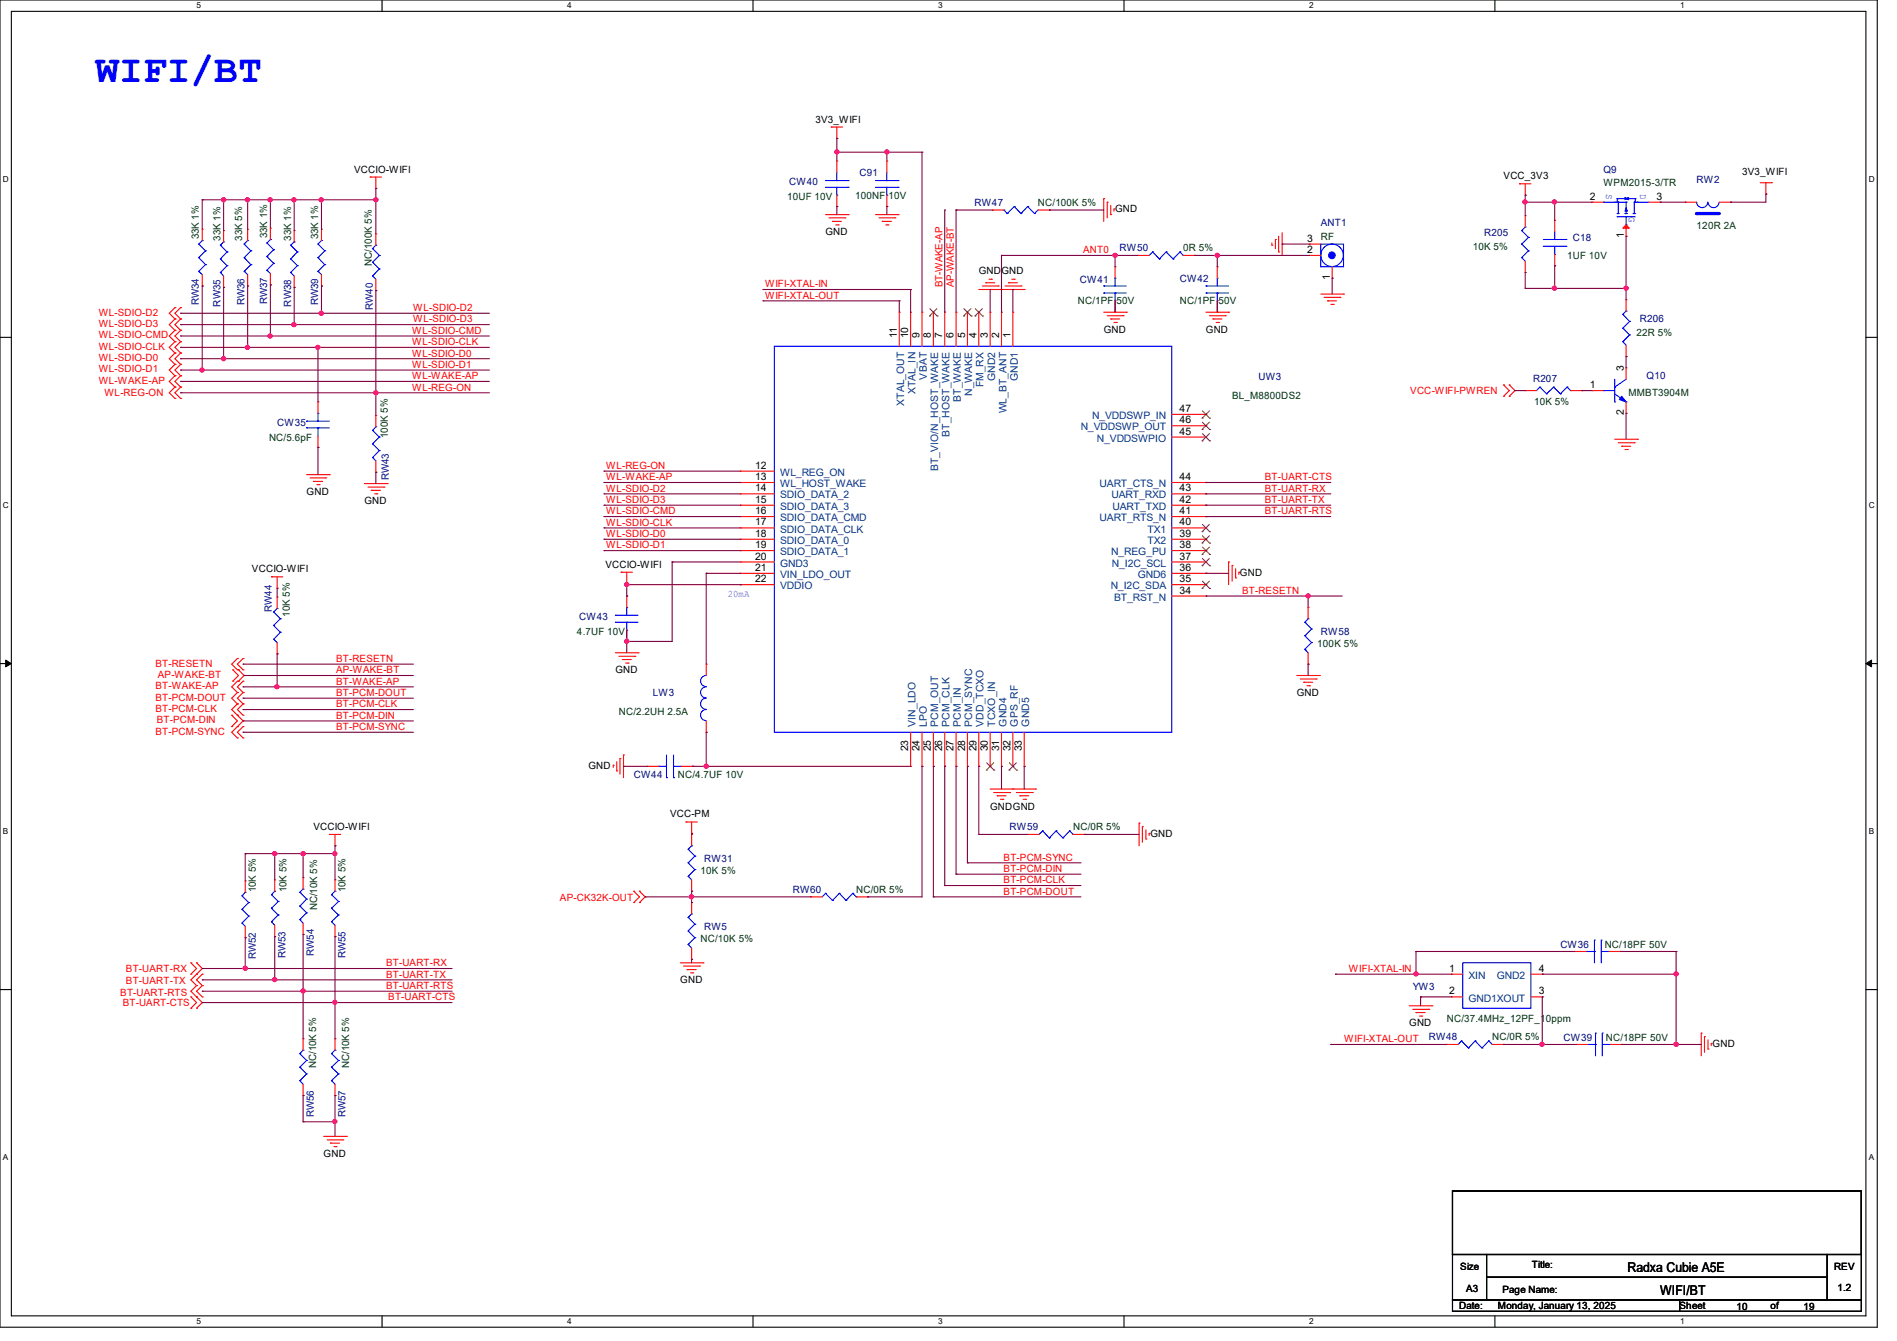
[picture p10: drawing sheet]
<svg xmlns="http://www.w3.org/2000/svg" width="297mm" height="210mm" viewBox="0 0 297 210" stroke-linecap="round" stroke-linejoin="round" font-family="sans-serif">
<path d="M0 0h293.9v207.9h-293.9zM1.8 1.8h290.3v204.3h-290.3z" fill="none" stroke="#000" stroke-width=".17"/>
<g fill="#fff">
<path d="M30.8 .2h.7v1.4h-.7z"/>
<path d="M30.8 206.2h.7v1.4h-.7z"/>
</g>
<path d="M59.8 0v1.8M59.8 206.1v1.8" fill="none" stroke="#000" stroke-width=".17"/>
<g fill="#fff">
<path d="M88.8 .2h.7v1.4h-.7z"/>
<path d="M88.8 206.2h.7v1.4h-.7z"/>
</g>
<path d="M117.9 0v1.8M117.9 206.1v1.8" fill="none" stroke="#000" stroke-width=".17"/>
<g fill="#fff">
<path d="M146.9 .2h.7v1.4h-.7z"/>
<path d="M146.9 206.2h.7v1.4h-.7z"/>
</g>
<path d="M176 0v1.8M176 206.1v1.8" fill="none" stroke="#000" stroke-width=".17"/>
<g fill="#fff">
<path d="M205 .2h.7v1.4h-.7z"/>
<path d="M205 206.2h.7v1.4h-.7z"/>
</g>
<path d="M234.1 0v1.8M234.1 206.1v1.8" fill="none" stroke="#000" stroke-width=".17"/>
<g fill="#fff">
<path d="M263.1 .2h.6v1.4h-.6z"/>
<path d="M263.1 206.2h.6v1.4h-.6z"/>
<path d="M.5 27.3h.9v1.4h-.9z"/>
<path d="M292.6 27.3h.9v1.4h-.9z"/>
<path d="M.5 78.4h.9v1.4h-.9z"/>
<path d="M292.6 78.4h.9v1.4h-.9z"/>
</g>
<path d="M0 52.8h1.8M292.1 52.8h1.8" fill="none" stroke="#000" stroke-width=".17"/>
<g fill="#fff">
<path d="M.5 129.5h.8v1.4h-.8z"/>
<path d="M292.6 129.5h.8v1.4h-.8z"/>
</g>
<path d="M0 103.9h1.8M292.1 103.9h1.8" fill="none" stroke="#000" stroke-width=".17"/>
<path d="M.9 103.4l.9 .5-.9 .5zM292.1 103.9l.9-.5v1z" fill="#000" stroke="#000" stroke-width=".16"/>
<g fill="#fff">
<path d="M.5 180.5h.8v1.4h-.8z"/>
<path d="M292.6 180.5h.8v1.4h-.8z"/>
</g>
<path d="M0 155h1.8M292.1 155h1.8M227.4 186.5h64v10h-64zM227.4 196.5h5.3v7.1h-5.3zM232.7 196.5h53.4v3.5h-53.4zM286.1 196.5h5.3v7.1h-5.3zM227.4 203.6h35.6v1.8h-35.6zM232.7 200h53.4v3.6h-53.4zM263 203.6h28.4v1.8h-28.4z" fill="none" stroke="#000" stroke-width=".17"/>
<g fill="none" stroke="#f00" stroke-width=".17">
<path d="M130.1 19.9h.1M130.1 19.9h1.8M131 19.9v1.8M42.3 35.7h.1M42.3 35.7v1.8M46.1 36.1h.1M46.1 36.1v1.8M58 27.7h.1M58 27.7h1.7M58.8 29.5h.1M58.8 27.7v1.8M129.2 33.6h3.6"/>
<path d="M129.8 34.1h2.5M130.3 34.7h.1M130.3 34.7h1.4M130.9 35.2h.3M131 21.7h.1M131 25.2h.1M131 32.3h.1M131 25.2v1.8M131 30.6v1.7M131.2 35.2h.1M132.3 34.1h.1M132.8 33.6h.1"/>
<path d="M137.1 33.6h3.5M137.6 34.1h2.5M138.1 34.7h.1M138.1 34.7h1.5M138.7 35.2h.3M139 35.2h.1M140.1 34.1h.1M140.6 33.6h.1M172.8 31.1h.1M172.8 31.1v3.6M173.4 31.7h.1M173.4 31.7v2.4"/>
<path d="M173.9 33.6h.1M173.9 32.2v1.4M174.4 32.7h.1M174.4 32.7v.4M199.1 38.4h.1M199.1 38.1v.3M199.7 37.5h.1M199.7 37.5v1.4M200.2 39.5h.1M200.2 37v2.5M200.7 36.4v3.6M237.9 28.8h.1"/>
<path d="M237.9 28.8h1.8M238.8 30.6h.1M238.8 28.8v1.8M249.3 31.7h.1M249.3 31.7h1.7M254.6 37h.1M254.6 35.2v1.8M258.1 31.7h1.8M259.9 31.7h.1M275.6 28.6h1.8M276.5 30.4h.1M276.5 28.6v1.8"/>
<path d="M277.4 28.6h.1M27.4 48.2h.1M27.4 50h.1M27.4 51.7h.1M27.4 53.5h.1M27.4 55.3h.1M27.4 57.1h.1M27.4 58.8h.1M27.4 48.2l-.9 .9 .9 .9M27.4 50l-.9 .8 .9 .9M27.4 51.7l-.9 .9 .9 .9M27.4 53.5l-.9 .9 .9 .9"/>
<path d="M27.4 55.3l-.9 .9 .9 .9M27.4 57.1l-.9 .9 .9 .8M27.4 58.8l-.9 .9 .9 .9M28.3 48.2h.1M28.3 50h.1M28.3 51.7h.1M28.3 53.5h.1M28.3 55.3h.1M28.3 57.1h.1M28.3 58.8h.1M28.3 48.2l-.9 .9 .9 .9M28.3 50l-.9 .8 .9 .9"/>
<path d="M28.3 51.7l-.9 .9 .9 .9M28.3 53.5l-.9 .9 .9 .9M28.3 55.3l-.9 .9 .9 .9M28.3 57.1l-.9 .9 .9 .8M28.3 58.8l-.9 .9 .9 .9M42.3 44.6h.1M42.3 42.8v1.8M46.1 45h.1M46.1 43.2v1.8M140.8 48.9h.1M140.8 48.9v5.3M142.6 48.9h.1"/>
<path d="M142.6 48.9v5.3M144.4 48.9h.1M144.4 48.9v5.3M146.1 48.9h.1M146.1 48.9v5.3M147.9 48.9h.1M147.9 48.9v5.3M149.7 48.9h.1M149.7 48.9v5.3M151.5 48.9h.1M151.5 48.9v5.3M153.2 48.9h.1"/>
<path d="M153.2 45.3h7.2M153.2 48.9v5.3M153.8 44.8h2.5M154.3 44.3h.1M154.3 44.3h1.4M154.9 43.7h.3M155 48.9h.1M155 48.9v5.3M155.2 43.7h.1M156.3 44.8h.1M156.8 45.3h.1M156.8 48.9h.1"/>
<path d="M156.8 48.9v5.3M157.4 44.8h2.5M157.9 44.3h.1M157.9 44.3h1.4M158.4 43.7h.4M158.6 48.9h.1M158.6 48.9v5.3M158.8 43.7h.1M159.9 44.8h.1M160.4 45.3h.1M172.8 48.9h3.6M173.4 49.4h2.5"/>
<path d="M173.9 50h.1M173.9 50h1.4M174.4 50.5h.4M174.6 48.9h.1M174.6 41.8h.1M174.6 41.8v1.8M174.6 47.1v1.8M174.8 50.5h.1M175.9 49.4h.1M176.4 48.9h.1M178.1 40h.1M178.1 40h1.8"/>
<path d="M185.3 40h1.7M187 40h.1M188.8 48.9h3.6M189.4 49.4h2.5M189.9 50h.1M189.9 50h1.4M190.4 50.5h.4M190.8 50.5h.1M191.9 49.4h.1M192.4 48.9h.1M200.7 40h.1M206.8 46.1h3.6"/>
<path d="M207.3 46.6h2.5M207.9 47.1h.1M207.9 47.1h1.4M208.4 47.7h.3M208.7 47.7h.1M209.8 46.6h.1M210.4 46.1h.1M254.6 57.6h.1M254.6 57.6v1.8M27.4 60.6h.1M27.4 62.4h.1M27.4 60.6l-.9 .9 .9 .9"/>
<path d="M28.3 60.6h.1M28.3 62.4h.1M28.3 60.6l-.9 .9 .9 .9M48 74.3h3.6M48.6 74.8h2.4M49.1 75.4h.1M49.1 75.4h1.4M49.6 75.9h.4M50 75.9h.1M51 74.8h.1M51.6 74.3h.1M57.1 75.7h3.5"/>
<path d="M57.6 76.3h2.5M58.1 76.8h.1M58.1 76.8h1.5M58.7 77.3h.3M58.8 74h.1M58.8 65.1h.1M58.8 65.1v1.7M58.8 72.2v1.8M59 77.3h.1M60.1 76.3h.1M60.6 75.7h.1M115.9 75.6h.1"/>
<path d="M115.9 77.3h.1M115.9 79.1h.1M115.9 73.8h.1M115.9 77.3h5.3M115.9 75.6h5.3M115.9 79.1h5.3M115.9 73.8h5.3M183.5 77.3h5.3M183.5 75.6h5.3M183.5 79.1h5.3M183.5 68.5h5.3M183.5 66.7h5.3"/>
<path d="M183.5 64.9h5.3M188.8 79.1h.1M188.8 77.3h.1M188.8 75.6h.1M188.8 68.5h.1M188.8 66.7h.1M188.8 64.9h.1M235.4 60.3h.1M235.4 62.1h.1M235.4 60.3l.9 .9-.9 .9M236.3 62.1h.1M236.3 60.3h.1"/>
<path d="M236.3 60.3l.9 .9-.9 .9M238.8 61.2h.1M238.8 61.2h1.8M245.9 61.2h1.8M247.7 61.2h.1M249.3 61.2h.1M249.3 61.2h1.7M252.8 68.8h3.6M253.4 69.3h2.5M253.9 69.9h.1M253.9 69.9h1.4M254.4 70.4h.4"/>
<path d="M254.6 64.7h.1M254.6 62.9v1.8M254.8 70.4h.1M255.9 69.3h.1M256.4 68.8h.1M42.5 90.3h.1M42.5 90.3h1.8M43.4 92.1h.1M43.4 90.3v1.8M97.2 89.6h.1M97.2 89.6h1.8M98.1 91.4h.1"/>
<path d="M98.1 93.3h.1M98.1 89.6v1.8M98.1 93.3v1.8M98.1 98.7v1.8M115.9 91.6h.1M115.9 84.5h.1M115.9 82.7h.1M115.9 80.9h.1M115.9 86.2h.1M115.9 88h.1M115.9 89.8h.1M115.9 88h5.3"/>
<path d="M115.9 91.6h5.3M115.9 84.5h5.3M115.9 86.2h5.3M115.9 89.8h5.3M115.9 82.7h5.3M115.9 80.9h5.3M183.5 88h5.3M183.5 91.6h5.3M183.5 84.5h5.3M183.5 86.2h5.3M183.5 89.8h5.3M183.5 82.7h5.3"/>
<path d="M183.5 80.9h5.3M183.5 93.3h5.3M188.8 88h.1M188.8 91.6h.1M188.8 84.5h.1M188.8 86.2h.1M188.8 89.8h.1M188.8 82.7h.1M188.8 93.3h.1M188.8 80.9h.1M192.4 88h.1M192.4 88v3.6"/>
<path d="M192.9 88.6h.1M192.9 88.6v2.4M193.5 90.5h.1M193.5 89.1v1.4M194 89.6h.1M194 89.6v.4M204.8 95.1h.1M204.8 95.1v1.8M36.3 112h.1M36.3 113.8h.1M36.3 112l.9 .9-.9 .9M36.4 104.9h.1"/>
<path d="M36.4 106.7h.1M36.4 104.9l.9 .9-.9 .9M37.2 103.1h.1M37.2 104.9h.1M37.2 106.7h.1M37.2 108.5h.1M37.2 110.2h.1M37.2 112h.1M37.2 113.8h.1M37.2 115.6h.1M37.2 103.1l-.9 .9 .9 .9M37.2 106.7l-.9 .9 .9 .9"/>
<path d="M37.2 108.5l-.9 .8 .9 .9M37.2 110.2l-.9 .9 1.8 1.8-1.8 1.8 .9 .9M37.3 106.7h.1M37.3 104.9h.1M37.3 104.9l.9 .9-.9 .9M38.1 103.1h.1M38.1 104.9h.1M38.1 106.7h.1M38.1 108.5h.1M38.1 110.2h.1M38.1 112h.1M38.1 113.8h.1"/>
<path d="M38.1 115.6h.1M38.1 103.1l-.9 .9 .9 .9M38.1 106.7l-.9 .9 .9 .9M38.1 108.5l-.9 .8 .9 .9M38.1 110.2l-.9 .9 .9 .9M38.1 113.8l-.9 .9 .9 .9M96 119.8h.1M96 119.8v.4M96.4 102.2h3.5M96.6 119.3v1.4M96.9 102.8h2.5M97.1 118.8h.1"/>
<path d="M97.1 118.8v2.4M97.5 103.3h.1M97.5 103.3h1.3M97.6 118.2h.1M97.6 118.2v3.6M98 103.8h.3M98.1 100.5h.1M98.3 103.8h.1M99.4 102.8h.1M99.9 102.2h.1M110.6 104h.1M110.6 114.7h.1"/>
<path d="M110.6 104v1.8M110.6 112.9v1.8M142.6 114.7v5.3M144.4 114.7v5.3M146.1 114.7v5.3M147.9 114.7v5.3M149.7 114.7v5.3M151.5 114.7v5.3M153.2 114.7v5.3M155 114.7v5.3M156.8 114.7v5.3M158.6 114.7v5.3"/>
<path d="M160.4 114.7v5.3M203 105.8h3.6M203.6 106.3h2.5M204.1 106.8h.1M204.1 106.8h1.4M204.6 107.4h.4M204.8 104h.1M204.8 102.2v1.8M205 107.4h.1M206.1 106.3h.1M206.6 105.8h.1M38.4 138h.1"/>
<path d="M38.4 138v1.7M43 137.8h.1M43 137.8v1.8M47.5 137.5h.1M47.5 137.5v1.7M51.6 130.7h.1M51.6 130.7h1.7M52.5 132.5h.1M52.5 137.8h.1M52.5 130.7v1.8M52.5 137.8v1.8M96.6 120.7h.1"/>
<path d="M99.2 139.6h.1M99.2 139.6l.9 .9-.9 .9M100.1 139.6h.1M100.1 139.6l.9 .9-.9 .9M107.4 128.7h.1M107.4 128.7h1.8M108.3 130.5h.1M108.3 128.7v1.8M142.6 120h.1M144.4 120h.1M146.1 120h.1M147.9 120h.1"/>
<path d="M149.7 120h.1M151.5 120h.1M153.2 120h.1M155 120h.1M155 123.6h7.1M155.6 124.1h2.5M156.1 124.6h.1M156.1 124.6h1.4M156.6 125.2h.4M156.8 120h.1M157 125.2h.1M158.1 124.1h.1"/>
<path d="M158.6 123.6h.1M158.6 120h.1M159.1 124.1h2.5M159.7 124.6h.1M159.7 124.6h1.4M160.2 125.2h.4M160.4 120h.1M160.6 125.2h.1M161.6 124.1h.1M162.1 123.6h.1M178.4 128.9h.1M178.4 128.9v3.6"/>
<path d="M178.9 129.5h.1M178.9 129.5v2.4M179.4 131.4h.1M179.4 130v1.4M179.9 130.5h.1M179.9 130.5v.4M29.9 150.8h.1M29.9 152.6h.1M29.9 156.1h.1M29.9 157.9h.1M29.9 150.8l.9 .9-.9 .9M29.9 156.1l.9 .9-.9 .9"/>
<path d="M30.8 152.6h.1M30.8 154.3h.1M30.8 156.1h.1M30.8 150.8h.1M30.8 157.9h.1M30.8 150.8l.9 .9-1.8 1.8 .9 .8M30.8 154.3l-.9 .9 1.8 1.8-.9 .9M31.7 152.6h.1M31.7 154.3h.1M31.7 156.1h.1M31.7 152.6l-.9 .9 .9 .8M31.7 154.3l-.9 .9 .9 .9"/>
<path d="M38.4 146.9h.1M38.4 145.1v1.8M43 146.7h.1M43 144.9v1.8M47.5 146.3h.1M47.5 144.6v1.7M52.5 146.7h.1M52.5 144.9v1.8M99.2 141.4h.1M100.1 141.4h.1M106.5 150.8h3.6M107 151.3h2.5"/>
<path d="M107.6 151.8h.1M107.6 151.8h1.4M108.1 152.4h.4M108.3 150.2h.1M108.3 141.4h.1M108.3 141.4v1.7M108.3 148.5v1.7M108.5 152.4h.1M109.5 151.3h.1M110.1 150.8h.1M127 140.5h.1M127 140.5h1.7"/>
<path d="M134.1 140.5h1.7M135.8 140.5h.1M220.6 157.5h3.6M221.2 158.1h2.5M221.7 158.6h.1M221.7 158.6h1.4M222.2 159.1h.4M222.6 159.1h.1M223.7 158.1h.1M224.2 157.5h.1M246.6 149h.1M246.6 149h1.8"/>
<path d="M251.9 149h1.8M253.7 149h.1M50.7 178h3.5M51.2 178.5h2.5M51.7 179h.1M51.7 179h1.5M52.3 179.6h.3M52.6 179.6h.1M53.7 178.5h.1M54.2 178h.1M266.4 161.8h.1M266.4 161.8v3.6"/>
<path d="M266.9 162.3h.1M266.9 162.3v2.5M267.4 164.3h.1M267.4 162.9v1.4M267.9 163.4h.1M267.9 163.4v.3"/>
</g>
<g fill="none" stroke="#00f" stroke-width=".17">
<path d="M41.8 38.1h.1M41.8 38.1l1 1M42.3 37.5h.1M42.3 37.5l-.5 .6M42.8 39.1h.1M42.8 39.1l-1 1.1M45.5 38.4h.1M45.5 38.4l1.1 1.1M46.1 37.9h.1M46.1 37.9l-.6 .5M46.6 39.5h.1M46.6 39.5l-1.1 1.1"/>
<path d="M129.2 29.3h3.6M129.2 28.3h3.6M131 30.6h.1M131 28.3h.1M131 27v1.3M131 29.3v1.3M132.8 29.3h.1M132.8 28.3h.1M180.5 39.5h.1M180.5 39.5l-.6 .5M180.5 39.5l1 1.1M182.6 39.5h.1"/>
<path d="M182.6 39.5l-1.1 1.1M182.6 39.5l1.1 1.1M184.7 39.5h.1M184.7 39.5l-1 1.1M184.7 39.5l.6 .5M251 31.7h.1M251 31.7h3.6M252.8 31.7h.1M253.2 31.1h.1M253.2 33.4h.1M253.2 34h.1M253.2 31.1v.6"/>
<path d="M253.2 31.1h1.2M253.2 33.4h.3M253.2 34h2.8M253.4 31.7h.1M253.4 31.7v1.7M254.4 33.4h.1M254.4 30.9h.1M254.4 33.4h.4M254.4 30.9v.4M254.6 35.2h.1M254.6 31.7h.1M254.6 33.1h.1"/>
<path d="M254.6 31.7v.9M254.6 33.1v.3M254.6 34v1.2M255 31.1h1M255.7 33.4h.1M255.7 33.4h.3M255.9 31.7h.1M255.9 33.4h.1M255.9 31.7h2.2M255.9 31.7v1.7M256 31.1h.1M256 31.7h.1"/>
<path d="M256 31.1v.6M256.4 31.7h.1M265.6 31.7a.87 .87 0 0 0 .9 .8 .87 .87 0 0 0 .9-.8M267.4 31.7a.87 .87 0 0 0 .9 .8 .87 .87 0 0 0 .9-.8M41.8 42.3h.1M41.8 40.2h.1M41.8 42.3l.5 .5M41.8 40.2l1 1M42.8 41.2h.1M42.8 41.2l-1 1.1M45.5 42.7h.1M45.5 40.6h.1"/>
<path d="M45.5 42.7l.6 .5M45.5 40.6l1.1 1M46.6 41.6h.1M46.6 41.6l-1.1 1.1M121.2 54.2h62.3v60.5h-62.3zM172.8 44.8h.1M172.8 45.9h.1M172.8 44.8h3.6M172.8 45.9h3.6M174.6 43.6h.1M174.6 45.9h.1M174.6 43.6v1.2"/>
<path d="M174.6 45.9v1.2M181.5 40.6h.1M183.7 40.6h.1M185.3 40h.1M252.8 59.4v3.5M254.6 59.4l-1.8 1.2M58.3 71.7h.1M58.3 69.5h.1M58.3 67.4h.1M58.3 71.7l.5 .5M58.3 69.5l1.1 1.1M58.3 67.4l1.1 1.1"/>
<path d="M58.8 66.8h.1M58.8 66.8l-.5 .6M59.4 70.6h.1M59.4 68.5h.1M59.4 70.6l-1.1 1.1M59.4 68.5l-1.1 1M241.1 60.6h.1M241.1 60.6l-.5 .6M241.1 60.6l1 1.1M242.1 61.7h.1M243.2 60.6h.1M243.2 60.6l-1.1 1.1"/>
<path d="M243.2 60.6l1.1 1.1M244.3 61.7h.1M245.4 60.6h.1M245.4 60.6l-1.1 1.1M245.4 60.6l.5 .6M245.9 61.2h.1M251 61.2h.1M251 61.2h1.8M252.8 60.6h.1M252.8 62.9h.1M252.8 61.7l1.8 1.2M254.6 62.9h.1"/>
<path d="M96.4 96.4h.1M96.4 97.5h.1M96.4 96.4h3.5M96.4 97.5h3.5M98.1 95.1h.1M98.1 97.5h.1M98.1 95.1v1.3M98.1 97.5v1.2M204.3 99.6h.1M204.3 97.5h.1M204.3 99.6l1.1 1M204.3 97.5l1.1 1"/>
<path d="M204.8 96.9h.1M204.8 96.9l-.5 .6M205.4 98.5h.1M205.4 98.5l-1.1 1.1M110.6 105.8a.87 .87 0 0 0-.9 .9 .87 .87 0 0 0 .9 .8M110.6 107.6a.87 .87 0 0 0-.9 .8 .87 .87 0 0 0 .9 .9M110.6 109.3a.87 .87 0 0 0-.9 .9 .87 .87 0 0 0 .9 .9M110.6 111.1a.87 .87 0 0 0-.9 .9 .87 .87 0 0 0 .9 .9M204.3 101.7h.1M204.3 101.7l.5 .5M205.4 100.6h.1M205.4 100.6l-1.1 1.1"/>
<path d="M38.4 139.7h.1M38.4 139.7l-.5 .6M43 139.6h.1M43 139.6l-.5 .5M46.9 139.7h.1M46.9 139.7l1.1 1.1M47.5 139.2h.1M47.5 139.2l-.6 .5M52.5 139.6h.1M52.5 139.6l-.6 .5M129.2 139.9h.1M129.2 139.9l-.5 .6"/>
<path d="M129.2 139.9l1.1 1.1M131.4 139.9h.1M131.4 139.9l-1.1 1.1M131.4 139.9l1.1 1.1M133.5 139.9h.1M133.5 139.9l-1 1.1M133.5 139.9l.6 .6M37.9 144.6h.1M37.9 142.4h.1M37.9 140.3h.1M37.9 144.6l.5 .5M37.9 142.4l1 1.1"/>
<path d="M37.9 140.3l1 1.1M38.9 143.5h.1M38.9 141.4h.1M38.9 143.5l-1 1.1M38.9 141.4l-1 1M42.5 144.4h.1M42.5 142.2h.1M42.5 140.1h.1M42.5 144.4l.5 .5M42.5 142.2l1.1 1.1M42.5 140.1l1.1 1.1M43.6 143.3h.1"/>
<path d="M43.6 141.2h.1M43.6 143.3l-1.1 1.1M43.6 141.2l-1.1 1M46.9 144h.1M46.9 141.9h.1M46.9 144l.6 .6M46.9 141.9l1.1 1.1M48 143h.1M48 140.8h.1M48 143l-1.1 1M48 140.8l-1.1 1.1M51.9 144.4h.1"/>
<path d="M51.9 142.2h.1M51.9 140.1h.1M51.9 144.4l.6 .5M51.9 142.2l1.1 1.1M51.9 140.1l1.1 1.1M53 143.3h.1M53 141.2h.1M53 143.3l-1.1 1.1M53 141.2l-1.1 1M107.7 147.9h.1M107.7 145.8h.1M107.7 143.7h.1"/>
<path d="M107.7 147.9l.6 .6M107.7 145.8l1.1 1.1M107.7 143.7l1.1 1M108.3 143.1h.1M108.3 143.1l-.6 .6M108.8 146.9h.1M108.8 144.7h.1M108.8 146.9l-1.1 1M108.8 144.7l-1.1 1.1M130.3 141h.1M132.5 141h.1M134.1 140.5h.1"/>
<path d="M248.4 149h1.2M249.6 149h.1M249.6 147.2h.1M249.6 147.2v3.6M250.7 147.2h.1M250.7 149h1.2M250.7 147.2v3.6M251.9 149h.1"/>
</g>
<g fill="none" stroke="#804000" stroke-width=".16">
<path d="M145.5 49.5h.1M145.6 48.3l1.1 1.2M146.7 48.3l-1.2 1.2M146.7 49.5h.1M150.9 49.5h.1M150.9 48.3l1.2 1.2M152 48.3l-1.1 1.2M152.1 49.5h.1M152.7 49.5h.1M152.7 48.3l1.1 1.2M153.8 48.3l-1.1 1.2M153.8 49.5h.1"/>
<path d="M188.2 69h.1M188.2 67.3h.1M188.2 65.5h.1M188.3 67.9l1.1 1.1M188.3 66.1l1.1 1.2M188.3 64.3l1.1 1.2M189.4 67.9l-1.2 1.1M189.4 66.1l-1.2 1.2M189.4 64.3l-1.2 1.2M189.4 69h.1M189.4 67.3h.1M189.4 65.5h.1"/>
<path d="M188.2 88.6h.1M188.2 92.2h.1M188.2 85h.1M188.2 86.8h.1M188.2 83.3h.1M188.3 87.5l1.1 1.1M188.3 91l1.1 1.2M188.3 83.9l1.1 1.1M188.3 85.7l1.1 1.1M188.3 82.1l1.1 1.2M189.4 87.5l-1.2 1.1M189.4 91l-1.2 1.2"/>
<path d="M189.4 83.9l-1.2 1.1M189.4 85.7l-1.2 1.1M189.4 82.1l-1.2 1.2M189.4 88.6h.1M189.4 92.2h.1M189.4 85h.1M189.4 86.8h.1M189.4 83.3h.1M154.5 119.5l1.1 1.1M155.6 119.5l-1.2 1.1M158 119.5l1.2 1.1M159.1 119.5l-1.1 1.1"/>
<path d="M154.4 120.6h.1M155.6 120.6h.1M158 120.6h.1M159.2 120.6h.1"/>
</g>
<g fill="#00f" stroke="#00f" stroke-width=".17">
<path d="M253.9 62.1l.7 .8-1.1-.3z"/>
<path d="M254.4 31.1l.6-.2v.4z" fill-rule="evenodd"/>
<path d="M254.6 32.6l.2 .5h-.4z" fill-rule="evenodd"/>
</g>
<path d="M254.6 35.2l.5 .5h-1z" fill="#f00" stroke="#f00" stroke-width=".17"/>
<path d="M265.6 33.4h3.6" fill="none" stroke="#00f" stroke-width=".51"/>
<circle cx="265.6" cy="33.4" r=".25" fill="#00f"/>
<g fill="none" stroke="#f00" stroke-width=".17">
<path d="M31.7 35.9h.1M31.7 35.9v1.8M35 36.1h.1M35 36.1v1.8M38.8 35.9h.1M38.8 35.9v1.8M50.3 35.9h.1M50.3 35.9v1.8M58.8 36.6h.1M58.8 36.6v1.8M138.9 25.2h.1M138.9 32.3h.1"/>
<path d="M138.9 25.2v1.8M138.9 30.6v1.7M155.4 32.9h.1M155.4 32.9h1.8M162.5 32.9h1.8M164.3 32.9h.1M205 38.2h.1M205 38.2h1.8M238.8 33.8h.1M238.8 33.8v1.8M243.4 34.5h.1M243.4 34.5v1.8"/>
<path d="M243.4 39.8v1.8M263.9 31.7h.1M263.9 31.7h1.7M269.2 31.7h1.8M271 31.7h.1M31.7 44.8h.1M31.7 43v1.8M35 45h.1M35 43.2v1.8M38.8 44.8h.1M38.8 43v1.8M50.3 44.8h.1"/>
<path d="M50.3 43v1.8M58.8 45.5h.1M58.8 43.7v1.8M190.6 48.9h.1M190.6 41.8h.1M190.6 41.8v1.8M190.6 47.1v1.8M205 40h.1M205 40h1.8M208.6 43.6h.1M208.6 41.8v1.8M238.8 42.7h.1"/>
<path d="M238.8 40.9v1.8M243.4 41.6h.1M254.6 55.8h.1M254.6 46.9h.1M254.6 46.9v1.8M254.6 54.1v1.7M49.8 70.1h.1M49.8 62.9h.1M49.8 62.9v1.8M49.8 68.3v1.8M43.4 93.5h.1M43.4 93.5v1.8"/>
<path d="M43.4 102.4h.1M43.4 100.6v1.8M101.3 120h.1M101.3 120h1.8M106.7 120h1.8M108.3 139.6h.1M108.3 130.7h.1M108.3 130.7v1.8M108.3 137.8v1.8M108.5 120h.1M160.9 130.7h.1M160.9 130.7h1.8"/>
<path d="M168 130.7h1.8M169.8 130.7h.1M227.2 152.6h.1M227.2 156.1h.1M227.2 152.6h1.8M227.2 156.1h1.8M239.7 152.6h1.8M239.7 156.1h1.8M241.5 156.1h.1M241.5 152.6h.1M47.5 171.6h.1M47.5 162.7h.1"/>
<path d="M47.5 162.7v1.8M47.5 169.8v1.8M52.5 171.6h.1M52.5 162.7h.1M52.5 162.7v1.8M52.5 169.8v1.8M226.5 163.6h.1M226.5 163.6h1.8M233.6 163.6h1.8M235.4 163.6h.1M246.8 163.6h.1M246.8 163.6h1.8"/>
<path d="M252.1 163.6h1.8M253.9 163.6h.1"/>
</g>
<g fill="none" stroke="#00f" stroke-width=".17">
<path d="M31.1 38.2h.1M31.1 38.2l1.1 1.1M31.7 37.7h.1M31.7 37.7l-.6 .5M32.2 39.3h.1M32.2 39.3l-1.1 1M34.5 38.4h.1M34.5 38.4l1.1 1.1M35 37.9h.1M35 37.9l-.5 .5M35.6 39.5h.1M35.6 39.5l-1.1 1.1"/>
<path d="M38.2 38.2h.1M38.2 38.2l1.1 1.1M38.8 37.7h.1M38.8 37.7l-.6 .5M39.3 39.3h.1M39.3 39.3l-1.1 1M49.8 38.2h.1M49.8 38.2l1 1.1M50.3 37.7h.1M50.3 37.7l-.5 .5M50.8 39.3h.1M50.8 39.3l-1 1"/>
<path d="M58.3 38.9h.1M58.3 38.9l1.1 1.1M58.8 38.4h.1M58.8 38.4l-.5 .5M137.1 29.3h3.5M137.1 28.3h3.5M138.9 30.6h.1M138.9 28.3h.1M138.9 27v1.3M138.9 29.3v1.3M140.6 29.3h.1M140.6 28.3h.1"/>
<path d="M157.2 32.9h.1M157.2 32.9l.5 .5M157.7 33.4h.1M158.8 32.3h.1M158.8 32.3l1.1 1.1M158.8 32.3l-1.1 1.1M159.9 33.4h.1M160.9 32.3h.1M160.9 32.3l1.1 1.1M160.9 32.3l-1 1.1M162 33.4h.1M162.5 32.9l-.5 .5"/>
<path d="M206.8 38.2h3.6v3.6h-3.6zM238.3 38.2h.1M238.3 36.1h.1M238.3 38.2l1 1.1M238.3 36.1l1 1.1M238.8 35.6h.1M238.8 35.6l-.5 .5M239.3 39.3h.1M239.3 37.2h.1M239.3 39.3l-1 1M239.3 37.2l-1 1M241.6 38.6h3.6"/>
<path d="M241.6 37.5h3.6M243.4 39.8h.1M243.4 37.5h.1M243.4 36.3v1.2M243.4 38.6v1.2M245.2 38.6h.1M245.2 37.5h.1M31.1 42.5h.1M31.1 40.3h.1M31.1 42.5l.6 .5M31.1 40.3l1.1 1.1M32.2 41.4h.1"/>
<path d="M32.2 41.4l-1.1 1.1M34.5 42.7h.1M34.5 40.6h.1M34.5 42.7l.5 .5M34.5 40.6l1.1 1M35.6 41.6h.1M35.6 41.6l-1.1 1.1M38.2 42.5h.1M38.2 40.3h.1M38.2 42.5l.6 .5M38.2 40.3l1.1 1.1M39.3 41.4h.1"/>
<path d="M39.3 41.4l-1.1 1.1M49.8 42.5h.1M49.8 40.3h.1M49.8 42.5l.5 .5M49.8 40.3l1 1.1M50.8 41.4h.1M50.8 41.4l-1 1.1M58.3 43.2h.1M58.3 41.1h.1M58.3 43.2l.5 .5M58.3 41.1l1.1 1M59.4 42.1h.1"/>
<path d="M59.4 40h.1M59.4 42.1l-1.1 1.1M59.4 40l-1.1 1.1M188.8 44.8h.1M188.8 45.9h.1M188.8 44.8h3.6M188.8 45.9h3.6M190.6 43.6h.1M190.6 45.9h.1M190.6 43.6v1.2M190.6 45.9v1.2M238.3 40.3h.1"/>
<path d="M238.3 40.3l.5 .6M254.1 53.5h.1M254.1 51.4h.1M254.1 49.2h.1M254.1 53.5l.5 .6M254.1 51.4l1 1.1M254.1 49.2l1 1.1M254.6 48.7h.1M254.6 48.7l-.5 .5M255.1 52.5h.1M255.1 50.3h.1M255.1 52.5l-1 1"/>
<path d="M255.1 50.3l-1 1.1M48 66h.1M48 67h.1M48 66h3.6M48 67h3.6M49.8 64.7h.1M49.8 67h.1M49.8 64.7v1.3M49.8 67v1.3M42.8 98h.1M42.8 95.8h.1M42.8 98l1.1 1"/>
<path d="M42.8 95.8l1.1 1.1M43.4 95.3h.1M43.4 95.3l-.6 .5M43.9 99h.1M43.9 96.9h.1M43.9 99l-1.1 1.1M43.9 96.9l-1.1 1.1M42.8 100.1h.1M42.8 100.1l.6 .5M104.4 118.2v3.6M105.5 118.2v3.6M103.1 120h.1"/>
<path d="M103.1 120h1.3M104.4 121.8h.1M105.5 120h.1M105.5 121.8h.1M105.5 120h1.2M107.7 137.2h.1M107.7 135.1h.1M107.7 133h.1M107.7 137.2l.6 .6M107.7 135.1l1.1 1.1M107.7 133l1.1 1.1M108.3 132.5h.1"/>
<path d="M108.3 132.5l-.6 .5M108.8 136.2h.1M108.8 134.1h.1M108.8 136.2l-1.1 1M108.8 134.1l-1.1 1M163.2 130.1h.1M163.2 130.1l-.5 .6M163.2 130.1l1.1 1.1M164.3 131.2h.1M165.4 130.1h.1M165.4 130.1l-1.1 1.1M165.4 130.1l1 1.1"/>
<path d="M166.4 131.2h.1M167.5 130.1h.1M167.5 130.1l-1.1 1.1M167.5 130.1l.5 .6M168 130.7h.1M229 150.8h10.7v7.1h-10.7zM46.9 169.2h.1M46.9 167.1h.1M46.9 165h.1M46.9 169.2l.6 .6M46.9 167.1l1.1 1.1M46.9 165l1.1 1.1"/>
<path d="M47.5 164.5h.1M47.5 164.5l-.6 .5M48 168.2h.1M48 166.1h.1M48 168.2l-1.1 1M48 166.1l-1.1 1M51.9 169.2h.1M51.9 167.1h.1M51.9 165h.1M51.9 169.2l.6 .6M51.9 167.1l1.1 1.1M51.9 165l1.1 1.1"/>
<path d="M52.5 164.5h.1M52.5 164.5l-.6 .5M53 168.2h.1M53 166.1h.1M53 168.2l-1.1 1M53 166.1l-1.1 1M228.8 163h.1M228.8 163l-.5 .6M228.8 163l1.1 1.1M229.9 164.1h.1M231 163h.1M231 163l-1.1 1.1"/>
<path d="M231 163l1 1.1M232 164.1h.1M233.1 163h.1M233.1 163l-1.1 1.1M233.1 163l.5 .6M233.6 163.6h.1M248.6 163.6h1.2M249.8 163.6h.1M249.8 161.8h.1M249.8 161.8v3.6M250.9 161.8h.1M250.9 163.6h1.2"/>
<path d="M250.9 161.8v3.6M252.1 163.6h.1"/>
<circle cx="208.6" cy="40" r="1.76"/>
</g>
<circle cx="208.5" cy="40" r=".52" fill="#00f" stroke="#00f" stroke-width=".17"/>
<g fill="none" stroke="#800040" stroke-width=".17">
<path d="M31.7 31.3h.1M31.7 31.3v4.6M31.7 31.3h27.1M35 31.3h.1M35 31.3v4.8M38.8 31.3h.1M38.8 31.3v4.6M42.3 31.3h.1M42.3 31.3v4.4M46.1 31.3h.1M46.1 31.3v4.8M50.3 31.3h.1"/>
<path d="M50.3 31.3v4.6M58.8 29.5h.1M58.8 31.3h.1M58.8 29.5v7.1M131 32.3h.1M131 23.8h.1M131 21.7h.1M131 21.7v3.5M131 32.3v1.3M131 23.8h13.4M138.9 32.3h.1M138.9 23.8h.1"/>
<path d="M138.9 23.8v1.4M138.9 32.3v1.3M144.4 23.8h.1M144.4 23.8v25.1M147.9 32.9h.1M147.9 32.9v16M149.7 32.9h.1M149.7 32.9v16M149.7 32.9h5.7M164.3 32.9h.1M164.3 32.9h8.5M200.7 38.2h.1"/>
<path d="M200.7 38.2h4.3M238.8 31.7h.1M238.8 30.6h.1M238.8 31.7h10.5M238.8 30.6v3.2M243.4 31.7h.1M243.4 31.7v2.8M254.6 37h.1M254.6 37v9.9M259.9 31.7h.1M259.9 31.7h4M271 31.7h.1"/>
<path d="M276.5 30.4h.1M276.5 30.4v1.3h-5.5M28.3 56.2h.1M28.3 49.1h.1M28.3 58h.1M28.3 54.4h.1M28.3 52.6h.1M28.3 50.8h.1M28.3 59.7h.1M28.3 56.2h48.3M28.3 49.1h48.3M28.3 58h48.3"/>
<path d="M28.3 54.4h48.3M28.3 52.6h48.3M28.3 50.8h48.3M28.3 59.7h48.3M31.7 44.8h.1M31.7 58h.1M31.7 44.8v13.2M35 45h.1M35 56.2h.1M35 45v11.2M38.8 44.8h.1M38.8 54.4h.1"/>
<path d="M38.8 44.8v9.6M42.3 44.6h.1M42.3 52.6h.1M42.3 44.6v8M46.1 45h.1M46.1 50.8h.1M46.1 45v5.8M49.8 54.4h.1M49.8 54.4v8.5M50.3 44.8h.1M50.3 49.1h.1M50.3 44.8v4.3"/>
<path d="M58.8 45.5h.1M58.8 45.5v19.6M119.5 47.1h.1M119.5 45.3h.1M119.5 47.1h21.3M119.5 45.3h23.1M140.8 47.1h.1M140.8 47.1v1.8M142.6 45.3h.1M142.6 45.3v3.6M155 45.3h.1M155 45.3v3.6"/>
<path d="M156.8 40h.1M156.8 40v8.9M156.8 40h21.3M158.6 45.3h.1M158.6 45.3v3.6M174.6 47.1h.1M174.6 40h.1M174.6 40v1.8M174.6 47.1v1.8M187 40h.1M187 40h18M190.6 47.1h.1"/>
<path d="M190.6 40h.1M190.6 40v1.8M190.6 47.1v1.8M208.6 43.6h.1M208.6 43.6v2.5M238.8 45.2h.1M238.8 42.7h.1M238.8 45.2h15.8M238.8 42.7v2.5M243.4 45.2h.1M243.4 41.6h.1M243.4 41.6v3.6"/>
<path d="M254.6 45.2h.1M254.6 55.8h.1M254.6 55.8v1.8M28.3 61.5h.1M28.3 61.5h48.3M49.8 70.1h.1M49.8 70.1v4.2M58.8 61.5h.1M58.8 74h.1M58.8 74v1.7M94.6 73.8h.1M94.6 75.6h.1"/>
<path d="M94.6 79.1h.1M94.6 77.3h.1M94.6 73.8h21.3M94.6 75.6h21.3M94.6 79.1h21.3M94.6 77.3h21.3M188.8 79.1h.1M188.8 75.6h.1M188.8 77.3h.1M188.8 75.6h19.6M188.8 79.1h19.6M188.8 77.3h19.6"/>
<path d="M237.2 61.2h.1M237.2 61.2h1.6M247.7 61.2h.1M247.7 61.2h1.6M254.6 64.7h.1M254.6 64.7v4.1M43.4 92.1h.1M43.4 92.1v1.4M94.6 84.5h.1M94.6 80.9h.1M94.6 82.7h.1M94.6 86.2h.1"/>
<path d="M94.6 84.5h21.3M94.6 80.9h21.3M94.6 82.7h21.3M94.6 86.2h21.3M98.1 98.7h.1M98.1 91.4h.1M98.1 93.3h.1M98.1 91.4v1.9M98.1 98.7v3.5M98.1 91.6h17.8M105.2 88h.1M105.2 88v12.5h-7.1"/>
<path d="M105.2 88h10.7M110.6 89.8h.1M110.6 89.8v14.2M110.6 89.8h5.3M115.9 91.6h.1M188.8 93.3h.1M188.8 89.8h.1M188.8 80.9h.1M188.8 80.9h19.6M188.8 89.8h3.6M188.8 93.3h21.3M204.8 93.3h.1"/>
<path d="M204.8 93.3v1.8M38.1 114.7h.1M38.1 112.9h.1M38.1 111.1h.1M38.1 109.3h.1M38.1 107.6h.1M38.1 104h.1M38.1 114.7h26.6M38.1 112.9h26.6M38.1 111.1h26.6M38.1 109.3h26.6M38.1 107.6h26.6"/>
<path d="M38.1 104h26.6M38.2 105.8h.1M38.2 105.8h26.5M43.4 102.4h.1M43.4 107.6h.1M43.4 102.4v5.2M98.1 100.5h.1M110.6 114.7h.1M110.6 114.7v5.3M204.8 104h.1M204.8 104v1.8M38.4 133.7h.1"/>
<path d="M38.4 133.7v4.3M38.4 133.7h14.1M43 133.7h.1M43 133.7v4.1M47.5 133.7h.1M47.5 133.7v3.8M52.5 132.5h.1M52.5 133.7h.1M52.5 132.5v5.3M97.6 120h.1M97.6 120h3.7M108.3 139.6h.1"/>
<path d="M108.3 130.5h.1M108.3 130.5v.2M108.3 139.6v1.8M108.5 120h.1M108.5 120h34.1M110.6 120h.1M144.4 120h.1M144.4 120v20.5h-8.6M146.1 120h.1M146.1 120v20.5M147.9 138.7h.1M147.9 120h.1"/>
<path d="M147.9 138.7h21.3M147.9 120v18.7M149.7 136.9h.1M149.7 120h.1M149.7 136.9h19.5M149.7 120v16.9M151.5 135.1h.1M151.5 120h.1M151.5 135.1h17.7M151.5 120v15.1M153.2 130.7h.1M153.2 120h.1"/>
<path d="M153.2 130.7h7.7M153.2 120v10.7M156.8 120h.1M156.8 120v3.6M160.4 120h.1M160.4 120v3.6M169.8 130.7h.1M169.8 130.7h8.6M31.7 151.7h.1M31.7 155.2h.1M31.7 153.5h.1M31.7 157h.1"/>
<path d="M31.7 153.5h39.1M31.7 151.7h39.1M31.7 155.2h39.1M31.7 157h39.1M38.4 146.9h.1M38.4 151.7h.1M38.4 146.9v4.8M43 153.5h.1M43 146.7h.1M43 146.7v6.8M47.5 155.2h.1M47.5 146.3h.1"/>
<path d="M47.5 146.3v16.4M52.5 157h.1M52.5 146.7h.1M52.5 146.7v16M101 140.5h.1M101 140.5h26M108.3 141.4h.1M108.3 150.2h.1M108.3 140.5h.1M108.3 150.2v.6M135.8 140.5h.1M146.1 140.5h.1"/>
<path d="M146.1 140.5h23.1M209.1 152.6h.1M209.1 152.6h18.1M221.7 149h.1M221.7 152.6h.1M221.7 149h24.9M221.7 149v3.6M222.4 156.1h.1M222.4 156.1v1.4M222.4 156.1h4.8M241.5 152.6h.1M241.5 156.1h.1"/>
<path d="M241.5 152.6h20.9M241.5 156.1v7.5M253.7 149h.1M253.7 149h8.7M262.4 149h.1M262.4 152.6h.1M262.4 149v14.6M47.5 171.6h.1M47.5 175.7h.1M47.5 171.6v4.1M47.5 175.7h5M52.5 171.6h.1"/>
<path d="M52.5 175.7h.1M52.5 171.6v6.4M208.4 163.6h.1M208.4 163.6h18.1M235.4 163.6h.1M235.4 163.6h11.4M241.5 163.6h.1M253.9 163.6h.1M253.9 163.6h12.5M262.4 163.6h.1"/>
</g>
<g fill="#f0f" stroke="#f0f" stroke-width=".17">
<circle cx="50.3" cy="49.1" r=".33"/>
<circle cx="38.7" cy="31.3" r=".33"/>
<circle cx="35" cy="31.3" r=".33"/>
<circle cx="42.3" cy="31.3" r=".33"/>
<circle cx="46" cy="31.3" r=".33"/>
<circle cx="46" cy="50.8" r=".33"/>
<circle cx="42.3" cy="52.6" r=".33"/>
<circle cx="38.7" cy="54.4" r=".33"/>
<circle cx="35" cy="56.2" r=".33"/>
<circle cx="31.6" cy="58" r=".33"/>
<circle cx="58.9" cy="61.5" r=".33"/>
<circle cx="52.4" cy="175.6" r=".32"/>
<circle cx="52.4" cy="157" r=".32"/>
<circle cx="47.5" cy="155.2" r=".33"/>
<circle cx="43" cy="133.7" r=".33"/>
<circle cx="38.4" cy="151.6" r=".33"/>
<circle cx="43" cy="153.4" r=".33"/>
<circle cx="98.1" cy="91.5" r=".33"/>
<circle cx="98.1" cy="100.4" r=".33"/>
<circle cx="110.6" cy="120" r=".33"/>
<circle cx="204.8" cy="93.3" r=".33"/>
<circle cx="52.4" cy="133.7" r=".32"/>
<circle cx="47.5" cy="133.7" r=".33"/>
<circle cx="174.6" cy="40" r=".33"/>
<circle cx="190.6" cy="40" r=".33"/>
<circle cx="241.4" cy="163.6" r=".33"/>
<circle cx="262.4" cy="163.6" r=".33"/>
<circle cx="262.4" cy="152.5" r=".33"/>
<circle cx="221.7" cy="152.5" r=".33"/>
<circle cx="43.4" cy="107.5" r=".33"/>
<circle cx="58.9" cy="31.3" r=".33"/>
<circle cx="50.3" cy="31.3" r=".33"/>
<circle cx="131" cy="23.8" r=".33"/>
<circle cx="49.8" cy="54.4" r=".32"/>
<circle cx="138.9" cy="23.8" r=".33"/>
<circle cx="243.4" cy="31.6" r=".33"/>
<circle cx="238.8" cy="31.6" r=".33"/>
<circle cx="243.4" cy="45.1" r=".33"/>
<circle cx="254.6" cy="45.1" r=".33"/>
<circle cx="108.3" cy="140.4" r=".33"/>
</g>
<text font-size="6.2" fill="#00f" x="14.9" y="12.9">WIFI/BT</text>
<g font-size="2.1">
<text x="254.8" y="199.1">Radxa Cubie A5E</text>
<text x="259.9" y="202.9">WIFI/BT</text>
</g>
<g font-size="1.6">
<text x="127.7" y="19.2">3V3_WIFI</text>
<text x="55.5" y="27.1">VCCIO-WIFI</text>
<text x="235.4" y="28.1">VCC_3V3</text>
<text x="272.8" y="27.4">3V3_WIFI</text>
<text x="174.6" y="33.3">GND</text>
<text x="248.9" y="31.3">2</text>
<text x="259.4" y="31.3">3</text>
<text x="129.2" y="36.8">GND</text>
<text x="204.7" y="39.6">2</text>
<text x="204.7" y="37.8">3</text>
<text x="254.2" y="37.3" transform="rotate(-90 254.2 37.3)">1</text>
<text x="153.2" y="42.9">GNDGND</text>
<text x="208.2" y="43.9" transform="rotate(-90 208.2 43.9)">1</text>
<text x="140.4" y="53" transform="rotate(-90 140.4 53)">11</text>
<text x="142.2" y="53" transform="rotate(-90 142.2 53)">10</text>
<text x="144" y="53" transform="rotate(-90 144 53)">9</text>
<text x="145.8" y="53" transform="rotate(-90 145.8 53)">8</text>
<text x="147.5" y="53" transform="rotate(-90 147.5 53)">7</text>
<text x="149.3" y="53" transform="rotate(-90 149.3 53)">6</text>
<text x="151.1" y="53" transform="rotate(-90 151.1 53)">5</text>
<text x="152.9" y="53" transform="rotate(-90 152.9 53)">4</text>
<text x="154.6" y="53" transform="rotate(-90 154.6 53)">3</text>
<text x="156.4" y="53" transform="rotate(-90 156.4 53)">2</text>
<text x="158.2" y="53" transform="rotate(-90 158.2 53)">1</text>
<text x="172.8" y="52.1">GND</text>
<text x="188.8" y="52.1">GND</text>
<text x="254.2" y="58.2" transform="rotate(-90 254.2 58.2)">3</text>
<text x="184.7" y="64.5">47</text>
<text x="248.9" y="60.8">1</text>
<text x="254.2" y="65.1" transform="rotate(-90 254.2 65.1)">2</text>
<text x="184.7" y="68.1">45</text>
<text x="184.7" y="66.3">46</text>
<text x="48" y="77.6">GND</text>
<text x="118.2" y="75.2">13</text>
<text x="118.2" y="77">14</text>
<text x="118.2" y="73.4">12</text>
<text x="184.7" y="77">43</text>
<text x="184.7" y="75.2">44</text>
<text x="57.1" y="78.9">GND</text>
<text x="118.2" y="82.3">17</text>
<text x="118.2" y="80.5">16</text>
<text x="118.2" y="78.7">15</text>
<text x="184.7" y="82.3">40</text>
<text x="184.7" y="78.7">42</text>
<text x="184.7" y="80.5">41</text>
<text x="39.5" y="89.6">VCCIO-WIFI</text>
<text x="94.8" y="88.9">VCCIO-WIFI</text>
<text x="118.2" y="84.1">18</text>
<text x="118.2" y="85.9">19</text>
<text x="118.2" y="87.6">20</text>
<text x="118.2" y="89.4">21</text>
<text x="184.7" y="87.6">37</text>
<text x="184.7" y="84.1">39</text>
<text x="184.7" y="85.9">38</text>
<text x="184.7" y="89.4">36</text>
<text x="118.2" y="91.2">22</text>
<text x="184.7" y="91.2">35</text>
<text x="184.7" y="93">34</text>
<text x="194.1" y="90.2">GND</text>
<text x="96.3" y="105.4">GND</text>
<text x="203" y="109">GND</text>
<text x="142.2" y="117.7" transform="rotate(-90 142.2 117.7)">23</text>
<text x="144" y="117.7" transform="rotate(-90 144 117.7)">24</text>
<text x="145.8" y="117.7" transform="rotate(-90 145.8 117.7)">25</text>
<text x="147.5" y="117.7" transform="rotate(-90 147.5 117.7)">26</text>
<text x="149.3" y="117.7" transform="rotate(-90 149.3 117.7)">27</text>
<text x="151.1" y="117.7" transform="rotate(-90 151.1 117.7)">28</text>
<text x="152.9" y="117.7" transform="rotate(-90 152.9 117.7)">29</text>
<text x="154.6" y="117.7" transform="rotate(-90 154.6 117.7)">30</text>
<text x="156.4" y="117.7" transform="rotate(-90 156.4 117.7)">31</text>
<text x="158.2" y="117.7" transform="rotate(-90 158.2 117.7)">32</text>
<text x="160" y="117.7" transform="rotate(-90 160 117.7)">33</text>
<text x="92.1" y="120.4">GND</text>
<text x="49.1" y="130">VCCIO-WIFI</text>
<text x="104.9" y="128">VCC-PM</text>
<text x="155" y="126.8">GNDGND</text>
<text x="180.1" y="131.1">GND</text>
<text x="106.5" y="154">GND</text>
<text x="226.9" y="152.2">1</text>
<text x="226.9" y="155.7">2</text>
<text x="240.9" y="155.7">3</text>
<text x="240.9" y="152.2">4</text>
<text x="220.6" y="160.7">GND</text>
<text x="268.1" y="164">GND</text>
<text x="50.7" y="181.2">GND</text>
<text x="228.6" y="199">Size</text>
<text x="229.5" y="202.3">A3</text>
<text x="235.2" y="202.5">Page Name:</text>
<text x="239.9" y="198.6">Title:</text>
<text x="287.2" y="199">REV</text>
<text x="287.7" y="202.2">1.2</text>
<text x="228.5" y="205">Date:</text>
<text x="234.5" y="205">Monday, January 13, 2025</text>
<text x="263" y="205">Sheet</text>
<text x="271.9" y="205.2">10</text>
<text x="277.2" y="205">of</text>
<text x="282.4" y="205.2">19</text>
</g>
<g font-size="1.6" fill="#000080">
<text x="123.6" y="29">CW40</text>
<text x="134.6" y="27.6">C91</text>
<text x="251" y="27.1">Q9</text>
<text x="265.6" y="28.7">RW2</text>
<text x="152.6" y="32.2">RW47</text>
<text x="206.8" y="35.4">ANT1</text>
<text x="175.3" y="39.3">RW50</text>
<text x="232.4" y="37">R205</text>
<text x="246.3" y="37.7">C18</text>
<text x="31.2" y="47.8" transform="rotate(-90 31.2 47.8)">RW34</text>
<text x="38.3" y="47.8" transform="rotate(-90 38.3 47.8)">RW36</text>
<text x="41.8" y="47.7" transform="rotate(-90 41.8 47.7)">RW37</text>
<text x="49.8" y="47.8" transform="rotate(-90 49.8 47.8)">RW39</text>
<text x="169.1" y="44.3">CW41</text>
<text x="184.7" y="44.1">CW42</text>
<text x="34.5" y="48" transform="rotate(-90 34.5 48)">RW35</text>
<text x="45.6" y="48" transform="rotate(-90 45.6 48)">RW38</text>
<text x="58.4" y="48.6" transform="rotate(-90 58.4 48.6)">RW40</text>
<text x="256.8" y="50.5">R206</text>
<text x="197" y="59.6">UW3</text>
<text x="240" y="59.8">R207</text>
<text x="257.8" y="59.4">Q10</text>
<text x="43.4" y="66.7">CW35</text>
<text x="60.9" y="75.2" transform="rotate(-90 60.9 75.2)">RW43</text>
<text x="42.5" y="95.8" transform="rotate(-90 42.5 95.8)">RW44</text>
<text x="90.7" y="97.1">CW43</text>
<text x="206.8" y="99.4">RW58</text>
<text x="102.2" y="109">LW3</text>
<text x="99.2" y="121.8">CW44</text>
<text x="158.1" y="130">RW59</text>
<text x="110.2" y="135">RW31</text>
<text x="124.1" y="139.8">RW60</text>
<text x="49.1" y="149.7" transform="rotate(-90 49.1 149.7)">RW54</text>
<text x="110.2" y="145.6">RW5</text>
<text x="244.3" y="148.5">CW36</text>
<text x="40" y="150.2" transform="rotate(-90 40 150.2)">RW52</text>
<text x="44.7" y="150.1" transform="rotate(-90 44.7 150.1)">RW53</text>
<text x="54.1" y="150.1" transform="rotate(-90 54.1 150.1)">RW55</text>
<text x="221.2" y="155.1">YW3</text>
<text x="223.7" y="162.9">RW48</text>
<text x="244.8" y="163.1">CW39</text>
<text x="49.1" y="175" transform="rotate(-90 49.1 175)">RW56</text>
<text x="54.1" y="175" transform="rotate(-90 54.1 175)">RW57</text>
</g>
<g font-size="1.6" fill="#004000">
<text x="251" y="29.2">WPM2015-3/TR</text>
<text x="123.2" y="31.3">10UF 10V</text>
<text x="133.9" y="31.1">100NF 10V</text>
<text x="162.5" y="32.2">NC/100K 5%</text>
<text x="265.6" y="35.9">120R 2A</text>
<text x="31.2" y="37.5" transform="rotate(-90 31.2 37.5)">33K 1%</text>
<text x="34.5" y="37.7" transform="rotate(-90 34.5 37.7)">33K 1%</text>
<text x="37.9" y="37.7" transform="rotate(-90 37.9 37.7)">33K 5%</text>
<text x="41.8" y="37.3" transform="rotate(-90 41.8 37.3)">33K 1%</text>
<text x="45.6" y="37.7" transform="rotate(-90 45.6 37.7)">33K 1%</text>
<text x="49.8" y="37.5" transform="rotate(-90 49.8 37.5)">33K 1%</text>
<text x="58.2" y="41.6" transform="rotate(-90 58.2 41.6)">NC/100K 5%</text>
<text x="185.2" y="39.3">0R 5%</text>
<text x="206.8" y="37.5">RF</text>
<text x="230.6" y="39.1">10K 5%</text>
<text x="245.4" y="40.6">1UF 10V</text>
<text x="168.7" y="47.7">NC/1PF 50V</text>
<text x="184.7" y="47.7">NC/1PF 50V</text>
<text x="256.2" y="52.7">22R 5%</text>
<text x="192.9" y="62.4">BL_M8800DS2</text>
<text x="240.2" y="63.5">10K 5%</text>
<text x="255" y="62.1">MMBT3904M</text>
<text x="42.1" y="69">NC/5.6pF</text>
<text x="60.7" y="68.6" transform="rotate(-90 60.7 68.6)">100K 5%</text>
<text x="45.4" y="96.6" transform="rotate(-90 45.4 96.6)">10K 5%</text>
<text x="90.3" y="99.4">4.7UF 10V</text>
<text x="206.2" y="101.3">100K 5%</text>
<text x="96.9" y="112">NC/2.2UH 2.5A</text>
<text x="106.1" y="121.8">NC/4.7UF 10V</text>
<text x="168" y="130">NC/0R 5%</text>
<text x="109.7" y="136.9">10K 5%</text>
<text x="40" y="139.7" transform="rotate(-90 40 139.7)">10K 5%</text>
<text x="44.9" y="139.7" transform="rotate(-90 44.9 139.7)">10K 5%</text>
<text x="49.7" y="142.6" transform="rotate(-90 49.7 142.6)">NC/10K 5%</text>
<text x="54.1" y="139.7" transform="rotate(-90 54.1 139.7)">10K 5%</text>
<text x="134.1" y="139.8">NC/0R 5%</text>
<text x="109.7" y="147.6">NC/10K 5%</text>
<text x="251.2" y="148.5">NC/18PF 50V</text>
<text x="226.5" y="160">NC/37.4MHz_12PF_10ppm</text>
<text x="49.5" y="167.3" transform="rotate(-90 49.5 167.3)">NC/10K 5%</text>
<text x="54.7" y="167.3" transform="rotate(-90 54.7 167.3)">NC/10K 5%</text>
<text x="233.6" y="162.9">NC/0R 5%</text>
<text x="251.4" y="163.1">NC/18PF 50V</text>
</g>
<g font-size="1.6" fill="#00f">
<text x="251.5" y="30.4" transform="rotate(90 251.5 30.4)">S</text>
<text x="255" y="34" transform="rotate(90 255 34)">G</text>
<text x="256.8" y="30.4" transform="rotate(90 256.8 30.4)">D</text>
</g>
<g font-size="1.6" fill="#f00">
<text x="169.6" y="39.7">ANT0</text>
<text x="119.8" y="46.8">WIFI-XTAL-OUT</text>
<text x="119.8" y="45">WIFI-XTAL-IN</text>
<text x="147.6" y="45" transform="rotate(-90 147.6 45)">BT-WAKE-AP</text>
<text x="149.3" y="45" transform="rotate(-90 149.3 45)">AP-WAKE-BT</text>
<text x="15.5" y="49.4">WL-SDIO-D2</text>
<text x="15.5" y="51.2">WL-SDIO-D3</text>
<text x="15.5" y="53">WL-SDIO-CMD</text>
<text x="64.5" y="52.3">WL-SDIO-CMD</text>
<text x="64.7" y="48.7">WL-SDIO-D2</text>
<text x="64.7" y="50.5">WL-SDIO-D3</text>
<text x="15.5" y="54.8">WL-SDIO-CLK</text>
<text x="15.5" y="56.6">WL-SDIO-D0</text>
<text x="15.5" y="58.3">WL-SDIO-D1</text>
<text x="64.5" y="59.4">WL-WAKE-AP</text>
<text x="64.5" y="55.8">WL-SDIO-D0</text>
<text x="64.5" y="57.6">WL-SDIO-D1</text>
<text x="64.5" y="54.1">WL-SDIO-CLK</text>
<text x="15.5" y="60.1">WL-WAKE-AP</text>
<text x="16.3" y="62.1">WL-REG-ON</text>
<text x="64.5" y="61.2">WL-REG-ON</text>
<text x="220.8" y="61.7">VCC-WIFI-PWREN</text>
<text x="94.9" y="73.4">WL-REG-ON</text>
<text x="94.9" y="75.2">WL-WAKE-AP</text>
<text x="94.9" y="77">WL-SDIO-D2</text>
<text x="198" y="75.2">BT-UART-CTS</text>
<text x="198" y="77">BT-UART-RX</text>
<text x="94.9" y="80.6">WL-SDIO-CMD</text>
<text x="94.9" y="82.3">WL-SDIO-CLK</text>
<text x="94.9" y="78.8">WL-SDIO-D3</text>
<text x="198" y="78.8">BT-UART-TX</text>
<text x="198" y="80.6">BT-UART-RTS</text>
<text x="94.9" y="84.1">WL-SDIO-D0</text>
<text x="94.9" y="85.9">WL-SDIO-D1</text>
<text x="194.5" y="93">BT-RESETN</text>
<text x="24.3" y="104.4">BT-RESETN</text>
<text x="24.3" y="107.9">BT-WAKE-AP</text>
<text x="24.7" y="106.2">AP-WAKE-BT</text>
<text x="52.6" y="105.4">AP-WAKE-BT</text>
<text x="52.6" y="103.7">BT-RESETN</text>
<text x="52.6" y="107.2">BT-WAKE-AP</text>
<text x="24.3" y="109.7">BT-PCM-DOUT</text>
<text x="24.3" y="111.5">BT-PCM-CLK</text>
<text x="24.6" y="113.3">BT-PCM-DIN</text>
<text x="52.6" y="112.6">BT-PCM-DIN</text>
<text x="52.6" y="110.8">BT-PCM-CLK</text>
<text x="52.6" y="109">BT-PCM-DOUT</text>
<text x="24.3" y="115.1">BT-PCM-SYNC</text>
<text x="52.6" y="114.3">BT-PCM-SYNC</text>
<text x="157.1" y="136.6">BT-PCM-DIN</text>
<text x="157.1" y="134.8">BT-PCM-SYNC</text>
<text x="87.7" y="141.2">AP-CK32K-OUT</text>
<text x="157.1" y="140.1">BT-PCM-DOUT</text>
<text x="157.1" y="138.3">BT-PCM-CLK</text>
<text x="18.8" y="156">BT-UART-RTS</text>
<text x="19.7" y="154.2">BT-UART-TX</text>
<text x="19.7" y="152.2">BT-UART-RX</text>
<text x="60.5" y="153.1">BT-UART-TX</text>
<text x="60.5" y="151.3">BT-UART-RX</text>
<text x="60.5" y="154.9">BT-UART-RTS</text>
<text x="211.2" y="152.2">WIFI-XTAL-IN</text>
<text x="19.2" y="157.6">BT-UART-CTS</text>
<text x="60.8" y="156.7">BT-UART-CTS</text>
<text x="210.5" y="163.2">WIFI-XTAL-OUT</text>
</g>
<g font-size="1.6" fill="#004080">
<text x="145.1" y="59.4" transform="rotate(-90 145.1 59.4)">VBAT</text>
<text x="155.8" y="59.6" transform="rotate(-90 155.8 59.6)">GND2</text>
<text x="159.3" y="59.6" transform="rotate(-90 159.3 59.6)">GND1</text>
<text x="141.6" y="63.6" transform="rotate(-90 141.6 63.6)">XTAL_OUT</text>
<text x="143.3" y="61.8" transform="rotate(-90 143.3 61.8)">XTAL_IN</text>
<text x="150.5" y="62.9" transform="rotate(-90 150.5 62.9)">BT_WAKE</text>
<text x="152.2" y="62" transform="rotate(-90 152.2 62)">N_WAKE</text>
<text x="154" y="60.7" transform="rotate(-90 154 60.7)">FM_RX</text>
<text x="157.6" y="64.7" transform="rotate(-90 157.6 64.7)">WL_BT_ANT</text>
<text x="171" y="65.6">N_VDDSWP_IN</text>
<text x="148.7" y="68.4" transform="rotate(-90 148.7 68.4)">BT_HOST_WAKE</text>
<text x="169.2" y="67.4">N_VDDSWP_OUT</text>
<text x="171.7" y="69.2">N_VDDSWPIO</text>
<text x="122.1" y="76.3">WL_HOST_WAKE</text>
<text x="122.1" y="74.5">WL_REG_ON</text>
<text x="146.9" y="73.8" transform="rotate(-90 146.9 73.8)">BT_VIO/N_HOST_WAKE</text>
<text x="172.2" y="76.3">UART_CTS_N</text>
<text x="122.1" y="78.1">SDIO_DATA_2</text>
<text x="122.1" y="83.4">SDIO_DATA_CLK</text>
<text x="122.1" y="81.6">SDIO_DATA_CMD</text>
<text x="122.1" y="79.8">SDIO_DATA_3</text>
<text x="172.2" y="81.6">UART_RTS_N</text>
<text x="174" y="78.1">UART_RXD</text>
<text x="174.2" y="79.8">UART_TXD</text>
<text x="179.7" y="83.4">TX1</text>
<text x="122.1" y="85.2">SDIO_DATA_0</text>
<text x="122.1" y="87">SDIO_DATA_1</text>
<text x="122.1" y="88.7">GND3</text>
<text x="174" y="87">N_REG_PU</text>
<text x="174.1" y="88.7">N_I2C_SCL</text>
<text x="179.7" y="85.2">TX2</text>
<text x="122.1" y="92.3">VDDIO</text>
<text x="122.1" y="90.5">VIN_LDO_OUT</text>
<text x="173.9" y="92.3">N_I2C_SDA</text>
<text x="174.5" y="94.1">BT_RST_N</text>
<text x="178.1" y="90.5">GND6</text>
<text x="143.3" y="113.8" transform="rotate(-90 143.3 113.8)">VIN_LDO</text>
<text x="145.1" y="113.8" transform="rotate(-90 145.1 113.8)">LPO</text>
<text x="146.9" y="113.8" transform="rotate(-90 146.9 113.8)">PCM_OUT</text>
<text x="148.7" y="113.8" transform="rotate(-90 148.7 113.8)">PCM_CLK</text>
<text x="150.5" y="113.8" transform="rotate(-90 150.5 113.8)">PCM_IN</text>
<text x="152.2" y="113.8" transform="rotate(-90 152.2 113.8)">PCM_SYNC</text>
<text x="154" y="113.8" transform="rotate(-90 154 113.8)">VDD_TCXO</text>
<text x="155.8" y="113.8" transform="rotate(-90 155.8 113.8)">TCXO_IN</text>
<text x="157.6" y="113.8" transform="rotate(-90 157.6 113.8)">GND4</text>
<text x="159.3" y="113.8" transform="rotate(-90 159.3 113.8)">GPS_RF</text>
<text x="161.1" y="113.8" transform="rotate(-90 161.1 113.8)">GND5</text>
<text x="229.9" y="153.3">XIN</text>
<text x="234.4" y="153.3">GND2</text>
<text x="229.9" y="156.8">GND1XOUT</text>
</g>
<text font-size="1.6" fill="#8000ff" x="114" y="93.5">20mA</text>
<g font-size="1.3">
<text x="30.8" y="1.3">5</text>
<text x="88.8" y="1.3">4</text>
<text x="146.9" y="1.3">3</text>
<text x="205" y="1.3">2</text>
<text x="263.1" y="1.3">1</text>
<text x=".5" y="28.4">D</text>
<text x="292.6" y="28.4">D</text>
<text x=".5" y="79.5">C</text>
<text x="292.6" y="79.5">C</text>
<text x=".5" y="130.6">B</text>
<text x="292.6" y="130.6">B</text>
<text x=".5" y="181.7">A</text>
<text x="292.6" y="181.7">A</text>
<text x="30.8" y="207.4">5</text>
<text x="88.8" y="207.4">4</text>
<text x="146.9" y="207.4">3</text>
<text x="205" y="207.4">2</text>
<text x="263.1" y="207.4">1</text>
</g>
</svg>
